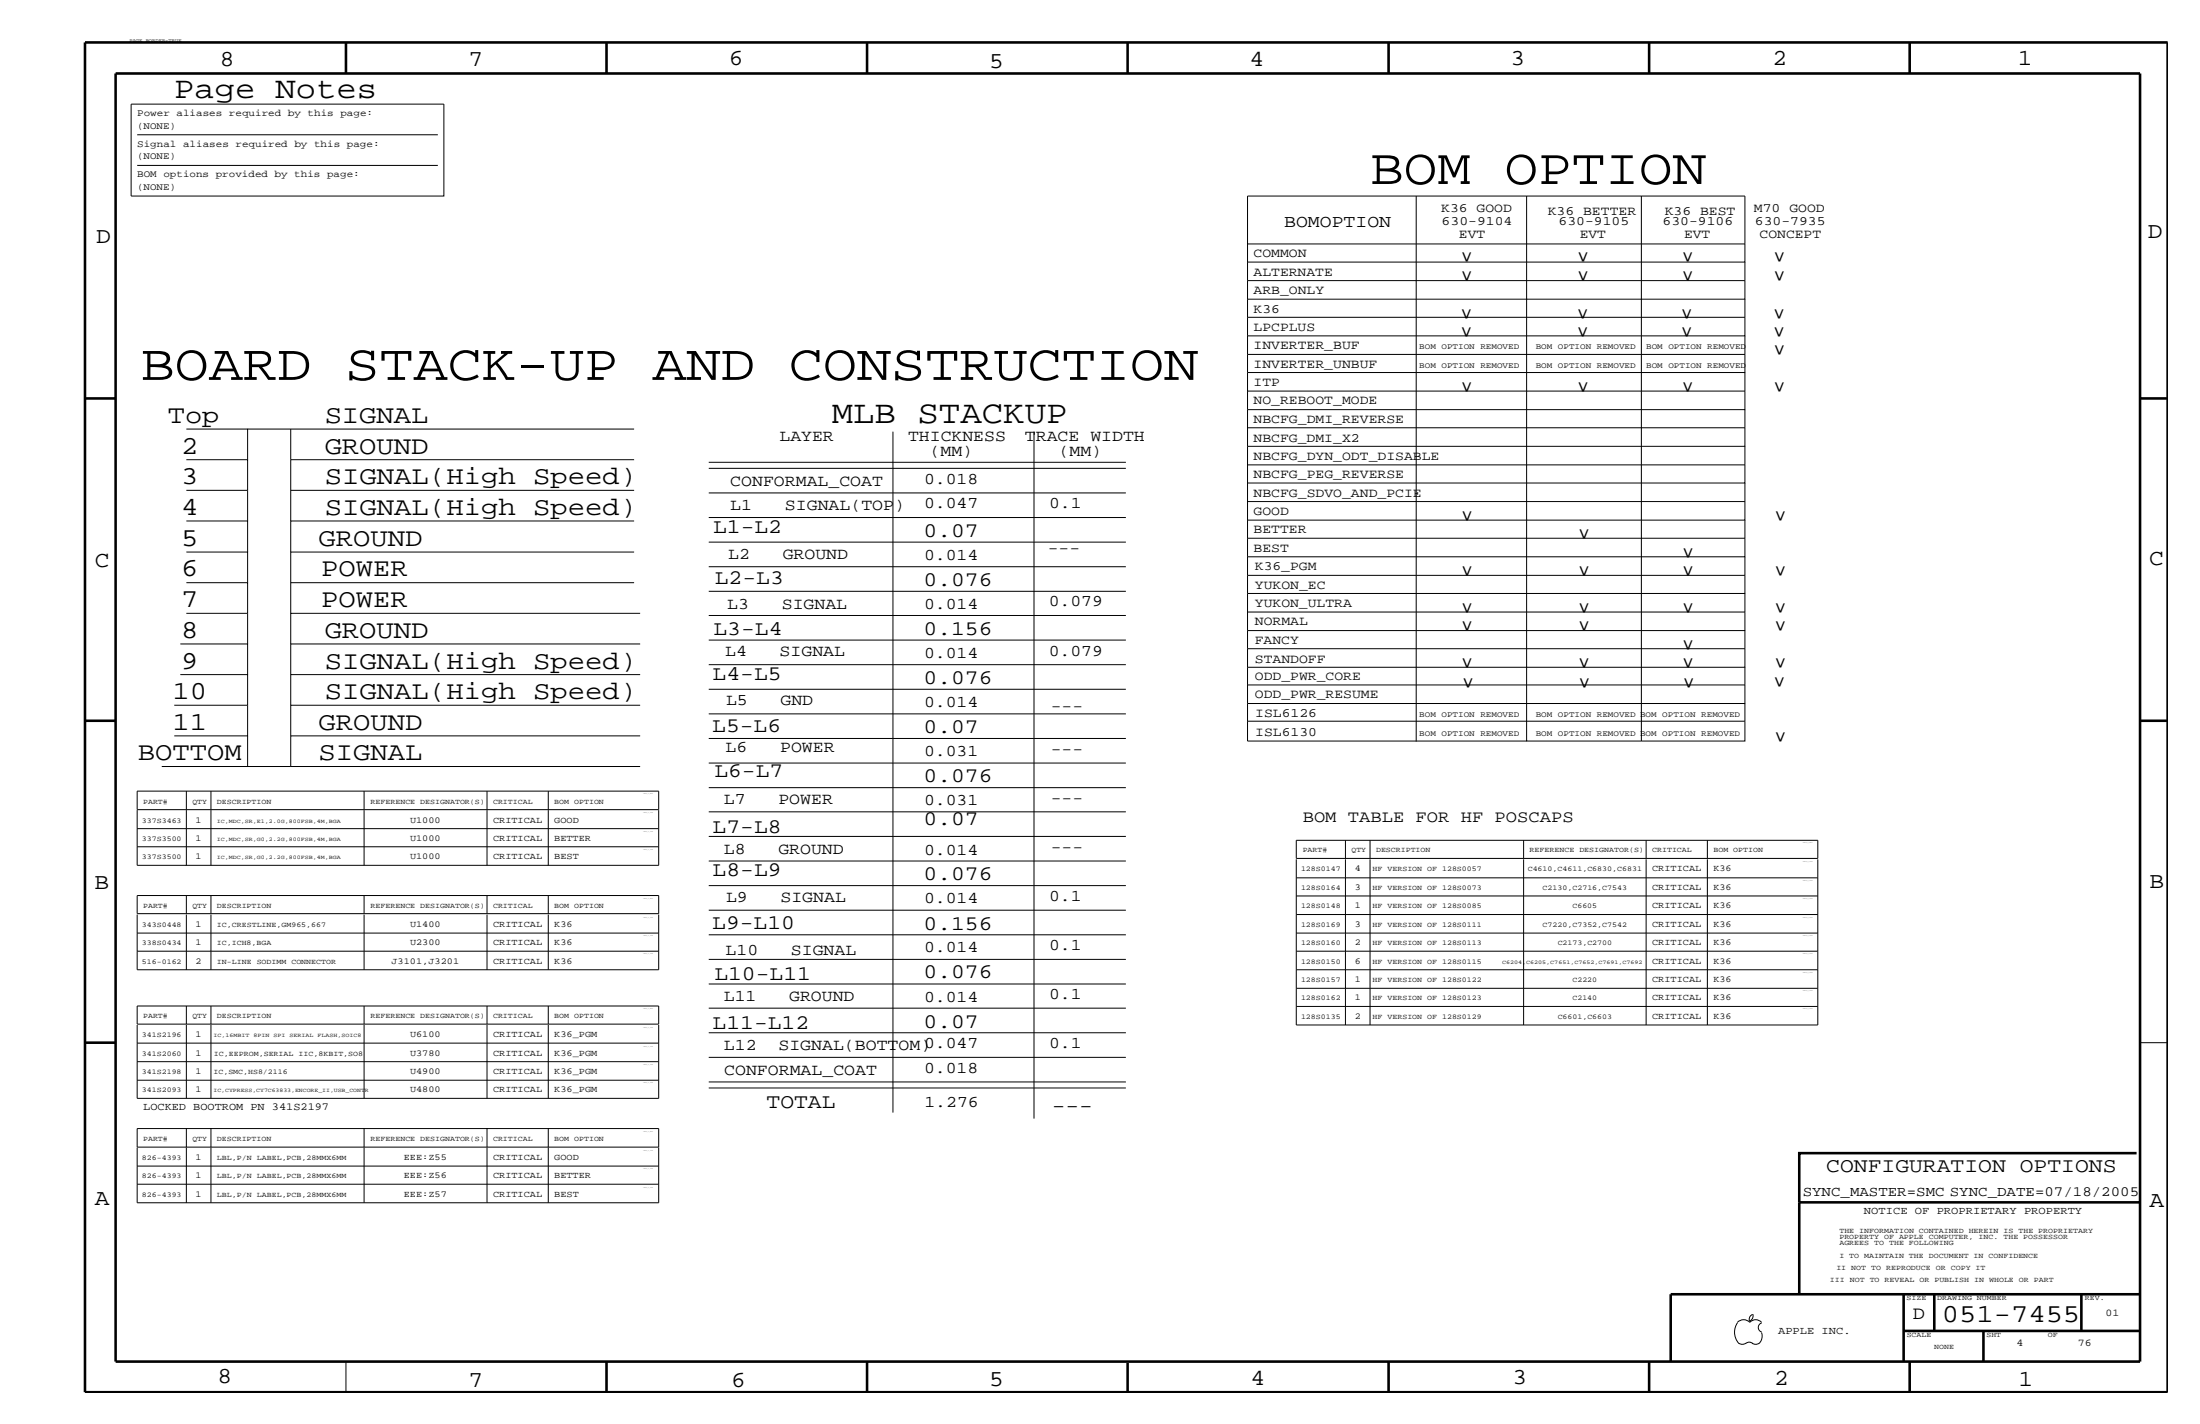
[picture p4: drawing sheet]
<svg xmlns="http://www.w3.org/2000/svg" width="432mm" height="279mm" viewBox="0 0 432 279" stroke-linecap="round" stroke-linejoin="round" font-family="sans-serif">
<g fill="none" stroke="#000" stroke-width=".2">
<path d="M25.7 20.4h61.4v18.1h-61.4zM26.9 26.4h59M26.9 32.5h59M244.9 38.5h97.6v9.4h-97.6zM278 38.5v107M299.6 38.5v106.9h22.6M322.2 38.5v106.9M244.9 47.9v25.2M244.9 55.1h97.6M342.5 47.9v3.5h-97.6M342.5 55.1v3.6h-97.6M342.5 51.4v3.7"/>
<path d="M342.5 58.7v3.6M244.9 73.1v3.6h97.6M244.9 76.7v3.7M244.9 62.3h97.6M244.9 69.5h97.6M342.5 62.3v3.6h-97.6M342.5 69.5v3.6h-97.6M342.5 76.7v3.7h-97.6M342.5 65.9v3.6M342.5 73.1v3.6M36.6 90.2h12v6M36.6 84.2h12v6"/>
<path d="M36.6 96.2h12M48.6 96.2v6M48.6 84.2h75.9M57.1 96.2h67.4M57.1 84.2v18M57.1 90.2h67.4M139.1 91.9h81.9M139.1 90.7h81.9M139.1 96.7h81.9M175.3 84.7v133.6M202.9 84.7v134.8M244.9 80.4v3.5h97.6"/>
<path d="M244.9 87.6v3.6h97.6M244.9 94.8v3.6h97.6M244.9 83.9v3.7M244.9 91.2v3.6M244.9 98.4v47h54.7M342.5 83.9v3.7h-97.6M342.5 91.2v3.6h-97.6M342.5 94.8v7.3h-97.6M342.5 80.4v3.5M342.5 87.6v3.6M36.6 114.3h12v6M36.6 108.3h12v6"/>
<path d="M36.6 102.2h12v6.1M124.5 114.3h-67.4v6M124.5 108.3h-67.4v6M124.5 102.2h-67.4v6.1M139.1 111.2h81.9M139.1 101.5h81.9M139.1 116h81.9M139.1 106.4h81.9M244.9 112.9h97.6M244.9 105.6h97.6M342.5 112.9v3.5h-97.6M342.5 105.6v3.6h-97.6"/>
<path d="M342.5 102.1v3.5M342.5 109.2v3.7M342.5 116.4v3.7M34.2 138.4h14.4M35.4 132.4h13.2v6M35.4 126.4h13.2v6M36.6 120.3h12M48.6 138.4v6h-14.4M48.6 120.3v6.1M125.6 138.4h-68.5v6M125.6 132.4h-68.5v6M125.6 126.4h-68.5v6"/>
<path d="M125.6 120.3h-68.5v6.1M139.1 125.6h81.9M139.1 120.8h81.9M139.1 130.4h81.9M139.1 135.2h81.9M244.9 134.4h97.6M244.9 127.3h97.6M244.9 120.1h97.6M342.5 134.4v3.6h-97.6M342.5 127.3v3.6h-97.6M342.5 120.1v3.6h-97.6M342.5 123.7v3.6"/>
<path d="M342.5 130.9v3.5M342.5 138v3.5M26.9 155.2h102.4v3.7h-102.4zM26.9 158.9v10.9h102.4v-10.9M36.6 155.2v3.7M36.6 158.9v10.9M41.4 155.2v3.7M41.4 158.9v10.9M48.6 144.4v6h-16.8M48.6 150.4h8.5M71.5 155.2v3.7M71.5 158.9v10.9"/>
<path d="M95.6 155.2v3.7M95.6 158.9v10.9M107.6 155.2v3.7M107.6 158.9v10.9M125.6 144.4h-68.5v6h68.5M139.1 159.3h81.9M139.1 140.1h81.9M139.1 144.9h81.9M139.1 149.7h81.9M139.1 154.5h81.9M244.9 141.5h97.6M342.5 141.5v3.9h-20.3"/>
<path d="M26.9 175.7h102.4v3.6h-102.4zM26.9 179.4v10.9h102.4v-10.9M26.9 162.6h102.4M26.9 166.1h102.4M36.6 175.7v3.6M36.6 179.4v10.9M41.4 175.7v3.6M41.4 179.4v10.9M71.5 175.7v3.6M71.5 179.4v10.9M95.6 175.7v3.6M95.6 179.4v10.9"/>
<path d="M107.6 175.7v3.6M107.6 179.4v10.9M139.1 173.8h81.9M139.1 178.6h81.9M139.1 168.9h81.9M139.1 164.1h81.9M254.4 179.4h102.4M254.4 164.9h102.4v3.5h-102.4zM254.4 168.6v32.5h102.4v-32.5M254.4 175.8h102.4M254.4 172.2h102.4M264.1 164.9v3.5"/>
<path d="M264.1 168.6v32.5M268.9 164.9v3.5M268.9 168.6v32.5M299 164.9v3.5M299 168.6v32.5M323.1 164.9v3.5M323.1 168.6v32.5M335.1 164.9v3.5M335.1 168.6v32.5M26.9 183.1h102.4M26.9 186.6h102.4M26.9 197.4h102.4v3.5h-102.4z"/>
<path d="M36.6 197.4v3.5M41.4 197.4v3.5M71.5 197.4v3.5M95.6 197.4v3.5M107.6 197.4v3.5M139.1 183.4h81.9M139.1 188.2h81.9M139.1 193.1h81.9M139.1 197.8h81.9M254.4 183.1h102.4M254.4 186.6h102.4M254.4 190.3h102.4"/>
<path d="M254.4 193.9h102.4M254.4 197.5h102.4M26.9 201.1v14.4h102.4v-14.4M26.9 208.3h102.4M26.9 204.7h102.4M26.9 211.9h102.4M36.6 201.1v14.4M41.4 201.1v14.4M71.5 201.1v14.4M95.6 201.1v14.4M107.6 201.1v14.4M139.1 202.6h81.9"/>
<path d="M139.1 213.5h81.9M139.1 212.3h81.9M139.1 207.5h81.9M420 204.6h5.5M26.9 225.2v10.8h102.4v-10.8M26.9 221.4h102.4v3.7h-102.4zM26.9 232.4h102.4M26.9 228.8h102.4M36.6 221.4v3.7M36.6 225.2v10.8M41.4 221.4v3.7M41.4 225.2v10.8"/>
<path d="M71.5 221.4v3.7M71.5 225.2v10.8M95.6 221.4v3.7M95.6 225.2v10.8M107.6 221.4v3.7M107.6 225.2v10.8M341 259.5a1.69 1.69 0 0 1 2.4 0 1.55 1.55 0 0 1 2.4 0M341 259.5a3.3 3.3 0 0 0 .3 4.1M344 257.9a1.02 1.02 0 0 0-.6 1.4M344 257.9l.1 .3a1.17 1.17 0 0 1-.7 1M345.8 259.6a.93 .93 0 0 0-.7 .9 .93 .93 0 0 0 .7 .9M67.9 267.2v6"/>
<path d="M341.3 263.5l.7 .3 .7-.3M342.6 263.6l.7-.3 .7 .3M343.9 263.5l.7 .3 .7-.3M345.7 261.5l.2 .7a2.03 2.03 0 0 1-.6 1.4"/>
</g>
<g fill="none" stroke="#000" stroke-width=".51">
<path d="M16.7 8.3h408.8v264.9h-408.8zM22.7 14.4h397.3v252.8h-397.3zM67.9 8.3v6.1M119 8.3v6.1M170.2 8.3v6.1M221.3 8.3v6.1M272.5 8.3v6.1M323.7 8.3v6.1M374.8 8.3v6.1M16.7 78.2h6M420 78.2h5.5M16.7 141.4h6"/>
<path d="M420 141.4h5.5M16.7 204.6h6M353.1 235.9h66.9M353.1 235.9v18M419.4 226.3h-66.3v9.6M373.6 253.9v13.3M379.6 253.9v7.2M408.5 253.9v7.2M420 253.9h-92.1v13.3M119 267.2v6M170.2 267.2v6M221.3 267.4v5.8"/>
<path d="M272.5 267.2v6M323.7 267.2v6M373.6 261.1h46.4M374.8 267.2v6M389.3 261.1v6.1"/>
</g>
<text font-size="10.1" x="27.6" y="74.5">BOARD STACK-UP AND CONSTRUCTION</text>
<text font-size="10" x="268.9" y="36.1">BOM OPTION</text>
<text font-size="6.3" x="163.2" y="82.9">MLB STACKUP</text>
<text font-size="6" x="34.2" y="19.2">Page Notes</text>
<g font-size="5.1">
<text x="32.9" y="83">Top</text>
<text x="63.7" y="83">SIGNAL</text>
<text x="35.6" y="89">2</text>
<text x="63.7" y="89">GROUND</text>
<text x="35.6" y="95">3</text>
<text x="63.8" y="95">SIGNAL(High Speed)</text>
<text x="35.6" y="101">4</text>
<text x="63.8" y="101">SIGNAL(High Speed)</text>
<text x="35.6" y="107">5</text>
<text x="62.5" y="107">GROUND</text>
<text x="35.6" y="113.1">6</text>
<text x="63" y="113.1">POWER</text>
<text x="35.6" y="119.2">7</text>
<text x="63" y="119.2">POWER</text>
<text x="35.6" y="125.2">8</text>
<text x="63.7" y="125.2">GROUND</text>
<text x="35.6" y="131.2">9</text>
<text x="63.8" y="131.2">SIGNAL(High Speed)</text>
<text x="33.9" y="137.2">10</text>
<text x="63.8" y="137.2">SIGNAL(High Speed)</text>
<text x="33.9" y="143.2">11</text>
<text x="62.5" y="143.2">GROUND</text>
<text x="27.1" y="149.2">BOTTOM</text>
<text x="62.5" y="149.2">SIGNAL</text>
<text x="381.1" y="259.4">051-7455</text>
</g>
<g font-size="4.5">
<text x="43.2" y="12.9">8</text>
<text x="91.9" y="12.9">7</text>
<text x="143.1" y="12.8">6</text>
<text x="194.1" y="13.3">5</text>
<text x="245.3" y="12.9">4</text>
<text x="296.5" y="12.8">3</text>
<text x="347.9" y="12.7">2</text>
<text x="396.1" y="12.7">1</text>
<text x="18.9" y="47.7">D</text>
<text x="421.6" y="46.7">D</text>
<text x="18.6" y="111.2">C</text>
<text x="421.8" y="110.9">C</text>
<text x="18.5" y="174.4">B</text>
<text x="421.9" y="174.3">B</text>
<text x="18.6" y="236.3">A</text>
<text x="421.9" y="236.8">A</text>
<text x="42.7" y="271.3">8</text>
<text x="91.9" y="272.1">7</text>
<text x="143.5" y="272.1">6</text>
<text x="194.1" y="271.9">5</text>
<text x="245.4" y="271.7">4</text>
<text x="296.8" y="271.6">3</text>
<text x="348.2" y="271.7">2</text>
<text x="396.2" y="272">1</text>
</g>
<g font-size="4.1">
<text x="286.9" y="49.1" transform="rotate(90 286.9 49.1)">&gt;</text>
<text x="286.9" y="52.7" transform="rotate(90 286.9 52.7)">&gt;</text>
<text x="309.7" y="49.1" transform="rotate(90 309.7 49.1)">&gt;</text>
<text x="309.7" y="52.7" transform="rotate(90 309.7 52.7)">&gt;</text>
<text x="330.2" y="49.1" transform="rotate(90 330.2 49.1)">&gt;</text>
<text x="330.2" y="52.7" transform="rotate(90 330.2 52.7)">&gt;</text>
<text x="348.2" y="49.1" transform="rotate(90 348.2 49.1)">&gt; &gt;</text>
<text x="286.8" y="60.1" transform="rotate(90 286.8 60.1)">&gt;</text>
<text x="286.8" y="63.7" transform="rotate(90 286.8 63.7)">&gt;</text>
<text x="309.6" y="60.1" transform="rotate(90 309.6 60.1)">&gt;</text>
<text x="309.6" y="63.7" transform="rotate(90 309.6 63.7)">&gt;</text>
<text x="330" y="60.1" transform="rotate(90 330 60.1)">&gt;</text>
<text x="330" y="63.7" transform="rotate(90 330 63.7)">&gt;</text>
<text x="348.1" y="60.1" transform="rotate(90 348.1 60.1)">&gt; &gt; &gt;</text>
<text x="286.9" y="74.5" transform="rotate(90 286.9 74.5)">&gt;</text>
<text x="309.7" y="74.5" transform="rotate(90 309.7 74.5)">&gt;</text>
<text x="330.2" y="74.5" transform="rotate(90 330.2 74.5)">&gt;</text>
<text x="348.2" y="74.5" transform="rotate(90 348.2 74.5)">&gt;</text>
<text x="286.9" y="99.9" transform="rotate(90 286.9 99.9)">&gt;</text>
<text x="348.4" y="99.9" transform="rotate(90 348.4 99.9)">&gt;</text>
<text x="140" y="104.6">L1-L2</text>
<text x="181.3" y="105.4">0.07</text>
<text x="309.9" y="103.5" transform="rotate(90 309.9 103.5)">&gt;</text>
<text x="330.3" y="107" transform="rotate(90 330.3 107)">&gt;</text>
<text x="286.9" y="110.7" transform="rotate(90 286.9 110.7)">&gt;</text>
<text x="309.9" y="110.7" transform="rotate(90 309.9 110.7)">&gt;</text>
<text x="330.3" y="110.7" transform="rotate(90 330.3 110.7)">&gt;</text>
<text x="348.4" y="110.7" transform="rotate(90 348.4 110.7)">&gt;</text>
<text x="140.3" y="114.6">L2-L3</text>
<text x="181.3" y="114.9">0.076</text>
<text x="286.9" y="117.9" transform="rotate(90 286.9 117.9)">&gt;</text>
<text x="309.9" y="117.9" transform="rotate(90 309.9 117.9)">&gt;</text>
<text x="330.3" y="117.9" transform="rotate(90 330.3 117.9)">&gt;</text>
<text x="348.4" y="117.9" transform="rotate(90 348.4 117.9)">&gt; &gt;</text>
<text x="140" y="124.7">L3-L4</text>
<text x="181.3" y="124.6">0.156</text>
<text x="286.9" y="121.5" transform="rotate(90 286.9 121.5)">&gt;</text>
<text x="309.9" y="121.5" transform="rotate(90 309.9 121.5)">&gt;</text>
<text x="330.3" y="125.2" transform="rotate(90 330.3 125.2)">&gt;</text>
<text x="286.9" y="128.7" transform="rotate(90 286.9 128.7)">&gt;</text>
<text x="309.9" y="128.7" transform="rotate(90 309.9 128.7)">&gt;</text>
<text x="330.3" y="128.7" transform="rotate(90 330.3 128.7)">&gt;</text>
<text x="348.4" y="128.7" transform="rotate(90 348.4 128.7)">&gt; &gt;</text>
<text x="139.9" y="133.4">L4-L5</text>
<text x="181.3" y="134.2">0.076</text>
<text x="287.1" y="132.6" transform="rotate(90 287.1 132.6)">&gt;</text>
<text x="310" y="132.6" transform="rotate(90 310 132.6)">&gt;</text>
<text x="330.5" y="132.6" transform="rotate(90 330.5 132.6)">&gt;</text>
<text x="139.8" y="143.7">L5-L6</text>
<text x="181.3" y="143.9">0.07</text>
<text x="348.4" y="143.2" transform="rotate(90 348.4 143.2)">&gt;</text>
<text x="140.2" y="152.4">L6-L7</text>
<text x="181.3" y="153.4">0.076</text>
<text x="181.3" y="161.9">0.07</text>
<text x="139.9" y="163.4">L7-L8</text>
<text x="139.9" y="171.9">L8-L9</text>
<text x="181.3" y="172.7">0.076</text>
<text x="139.8" y="182.2">L9-L10</text>
<text x="181.3" y="182.4">0.156</text>
<text x="181.3" y="192">0.076</text>
<text x="140.2" y="192.2">L10-L11</text>
<text x="139.9" y="201.9">L11-L12</text>
<text x="181.3" y="201.6">0.07</text>
<text x="150.5" y="217.5">TOTAL</text>
<text x="206.4" y="218.1">---</text>
<text x="358.4" y="229.9">CONFIGURATION OPTIONS</text>
</g>
<text font-size="3.6" x="375.4" y="258.8">D</text>
<text font-size="3.5" x="252.1" y="44.5">BOMOPTION</text>
<text font-size="3.3" x="255.7" y="161.2">BOM TABLE FOR HF POSCAPS</text>
<g font-size="3.2">
<text x="153" y="86.5">LAYER</text>
<text x="178.2" y="86.5">THICKNESS</text>
<text x="182.5" y="89.5">(MM)</text>
<text x="201.2" y="86.5">TRACE WIDTH</text>
<text x="207.8" y="89.5">(MM)</text>
<text x="143.3" y="95.3">CONFORMAL_COAT</text>
<text x="181.4" y="94.9">0.018</text>
<text x="143.3" y="100.1">L1</text>
<text x="154.1" y="100.1">SIGNAL(TOP)</text>
<text x="181.4" y="99.8">0.047</text>
<text x="205.9" y="99.8">0.1</text>
<text x="142.9" y="109.8">L2</text>
<text x="153.6" y="109.8">GROUND</text>
<text x="181.4" y="109.8">0.014</text>
<text x="205.7" y="108.6">---</text>
<text x="142.7" y="119.6">L3</text>
<text x="153.4" y="119.6">SIGNAL</text>
<text x="181.4" y="119.5">0.014</text>
<text x="205.8" y="119">0.079</text>
<text x="142.3" y="128.6">L4</text>
<text x="153" y="128.6">SIGNAL</text>
<text x="181.4" y="129.1">0.014</text>
<text x="205.8" y="128.6">0.079</text>
<text x="142.5" y="138.4">L5</text>
<text x="153.2" y="138.4">GND</text>
<text x="181.4" y="138.7">0.014</text>
<text x="206.2" y="139.5">---</text>
<text x="142.4" y="147.6">L6</text>
<text x="153.1" y="147.6">POWER</text>
<text x="181.4" y="148.4">0.031</text>
<text x="206.2" y="147.9">---</text>
<text x="142.1" y="157.8">L7</text>
<text x="152.8" y="157.8">POWER</text>
<text x="181.4" y="158">0.031</text>
<text x="206.2" y="157.5">---</text>
<text x="142.1" y="167.5">L8</text>
<text x="152.8" y="167.5">GROUND</text>
<text x="181.4" y="167.7">0.014</text>
<text x="206.2" y="167.2">---</text>
<text x="142.5" y="176.9">L9</text>
<text x="153.2" y="176.9">SIGNAL</text>
<text x="181.4" y="177.2">0.014</text>
<text x="205.9" y="176.8">0.1</text>
<text x="142.4" y="187.3">L10</text>
<text x="155.2" y="187.3">SIGNAL</text>
<text x="181.4" y="186.9">0.014</text>
<text x="205.9" y="186.4">0.1</text>
<text x="142.1" y="196.4">L11</text>
<text x="154.9" y="196.4">GROUND</text>
<text x="181.4" y="196.5">0.014</text>
<text x="205.9" y="196">0.1</text>
<text x="142.1" y="206">L12</text>
<text x="152.8" y="206">SIGNAL(BOTTOM)0.047</text>
<text x="205.9" y="205.7">0.1</text>
<text x="142.2" y="210.8">CONFORMAL_COAT</text>
<text x="181.4" y="210.5">0.018</text>
<text x="181.4" y="217.3">1.276</text>
</g>
<text font-size="2.8" x="353.8" y="234.7">SYNC_MASTER=SMC SYNC_DATE=07/18/2005</text>
<g font-size="2.5">
<text x="282.9" y="41.7">K36 GOOD</text>
<text x="344.3" y="41.7">M70 GOOD</text>
<text x="283" y="44.2">630-9104</text>
<text x="286.3" y="46.8">EVT</text>
<text x="303.8" y="42.1">K36 BETTER</text>
<text x="305.9" y="44.2">630-9105</text>
<text x="310" y="46.7">EVT</text>
<text x="326.3" y="44.2">630-9106</text>
<text x="326.7" y="42.1">K36 BEST</text>
<text x="330.5" y="46.7">EVT</text>
<text x="344.4" y="44.2">630-7935</text>
<text x="345.4" y="46.8">CONCEPT</text>
<text x="246" y="50.5">COMMON</text>
<text x="246" y="57.7">ARB_ONLY</text>
<text x="246" y="54.1">ALTERNATE</text>
<text x="246" y="65">LPCPLUS</text>
<text x="246" y="61.3">K36</text>
<text x="246" y="68.5">INVERTER_BUF</text>
<text x="246" y="72.2">INVERTER_UNBUF</text>
<text x="246" y="75.8">ITP</text>
<text x="246" y="83">NBCFG_DMI_REVERSE</text>
<text x="246" y="79.4">NO_REBOOT_MODE</text>
<text x="246" y="86.6">NBCFG_DMI_X2</text>
<text x="246" y="93.8">NBCFG_PEG_REVERSE</text>
<text x="246" y="90.2">NBCFG_DYN_ODT_DISABLE</text>
<text x="246" y="97.5">NBCFG_SDVO_AND_PCIE</text>
<text x="246" y="101">GOOD</text>
<text x="246" y="104.7">BETTER</text>
<text x="246" y="108.3">BEST</text>
<text x="246.3" y="111.9">K36_PGM</text>
<text x="246.3" y="119.2">YUKON_ULTRA</text>
<text x="246.3" y="115.5">YUKON_EC</text>
<text x="246.3" y="122.7">NORMAL</text>
<text x="246.3" y="130">STANDOFF</text>
<text x="246.3" y="126.4">FANCY</text>
<text x="246.3" y="137">ODD_PWR_RESUME</text>
<text x="246.3" y="133.5">ODD_PWR_CORE</text>
<text x="246.4" y="140.7">ISL6126</text>
<text x="246.4" y="144.4">ISL6130</text>
</g>
<g font-size="2.1">
<text x="28.1" y="217.8">LOCKED BOOTROM PN 341S2197</text>
<text x="365.8" y="238.3">NOTICE OF PROPRIETARY PROPERTY</text>
<text x="349" y="261.7">APPLE INC.</text>
</g>
<g font-size="2">
<text x="413.3" y="258.2">01</text>
<text x="395.8" y="264.2">4</text>
<text x="407.8" y="264.2">76</text>
</g>
<g font-size="1.9">
<text x="26.9" y="22.8">Power aliases required by this page:</text>
<text x="26.9" y="28.8">Signal aliases required by this page:</text>
<text x="26.9" y="25.3">(NONE)</text>
<text x="26.9" y="31.3">(NONE)</text>
<text x="26.9" y="34.8">BOM options provided by this page:</text>
<text x="26.9" y="37.3">(NONE)</text>
</g>
<g font-size="1.8">
<text x="38.4" y="161.4">1</text>
<text x="80.5" y="161.4">U1000</text>
<text x="96.8" y="161.4">CRITICAL</text>
<text x="108.8" y="161.4">GOOD</text>
<text x="38.4" y="165">1</text>
<text x="80.5" y="165">U1000</text>
<text x="96.8" y="165">CRITICAL</text>
<text x="108.8" y="165">BETTER</text>
<text x="38.4" y="168.6">1</text>
<text x="80.5" y="168.6">U1000</text>
<text x="96.8" y="168.6">CRITICAL</text>
<text x="108.8" y="168.6">BEST</text>
<text x="265.9" y="171">4</text>
<text x="324.3" y="171">CRITICAL</text>
<text x="336.3" y="171">K36</text>
<text x="265.9" y="174.6">3</text>
<text x="265.9" y="178.3">1</text>
<text x="324.3" y="178.3">CRITICAL</text>
<text x="324.3" y="174.6">CRITICAL</text>
<text x="336.3" y="178.3">K36</text>
<text x="336.3" y="174.6">K36</text>
<text x="38.4" y="185.4">1</text>
<text x="38.4" y="181.8">1</text>
<text x="80.5" y="185.4">U2300</text>
<text x="80.5" y="181.8">U1400</text>
<text x="96.8" y="181.8">CRITICAL</text>
<text x="96.8" y="185.4">CRITICAL</text>
<text x="108.8" y="185.4">K36</text>
<text x="108.8" y="181.8">K36</text>
<text x="265.9" y="185.4">2</text>
<text x="265.9" y="181.8">3</text>
<text x="324.3" y="181.8">CRITICAL</text>
<text x="324.3" y="185.4">CRITICAL</text>
<text x="336.3" y="181.8">K36</text>
<text x="336.3" y="185.4">K36</text>
<text x="38.4" y="189.1">2</text>
<text x="76.8" y="189.1">J3101,J3201</text>
<text x="96.8" y="189.1">CRITICAL</text>
<text x="108.8" y="189.1">K36</text>
<text x="265.9" y="189.1">6</text>
<text x="324.3" y="189.1">CRITICAL</text>
<text x="336.3" y="189.1">K36</text>
<text x="265.9" y="192.6">1</text>
<text x="265.9" y="196.3">1</text>
<text x="324.3" y="192.6">CRITICAL</text>
<text x="324.3" y="196.3">CRITICAL</text>
<text x="336.3" y="192.6">K36</text>
<text x="336.3" y="196.3">K36</text>
<text x="38.4" y="203.5">1</text>
<text x="80.5" y="203.5">U6100</text>
<text x="96.8" y="203.5">CRITICAL</text>
<text x="108.8" y="203.5">K36_PGM</text>
<text x="265.9" y="199.9">2</text>
<text x="324.3" y="199.9">CRITICAL</text>
<text x="336.3" y="199.9">K36</text>
<text x="38.4" y="207.1">1</text>
<text x="80.5" y="207.1">U3780</text>
<text x="96.8" y="207.1">CRITICAL</text>
<text x="108.8" y="207.1">K36_PGM</text>
<text x="38.4" y="214.3">1</text>
<text x="38.4" y="210.8">1</text>
<text x="80.5" y="214.3">U4800</text>
<text x="80.5" y="210.8">U4900</text>
<text x="96.8" y="210.8">CRITICAL</text>
<text x="96.8" y="214.3">CRITICAL</text>
<text x="108.8" y="214.3">K36_PGM</text>
<text x="108.8" y="210.8">K36_PGM</text>
<text x="38.4" y="227.6">1</text>
<text x="79.2" y="227.6">EEE:Z55</text>
<text x="96.8" y="227.6">CRITICAL</text>
<text x="108.8" y="227.6">GOOD</text>
<text x="38.4" y="231.2">1</text>
<text x="79.2" y="231.2">EEE:Z56</text>
<text x="96.8" y="231.2">CRITICAL</text>
<text x="108.8" y="231.2">BETTER</text>
<text x="38.4" y="234.8">1</text>
<text x="79.2" y="234.8">EEE:Z57</text>
<text x="96.8" y="234.8">CRITICAL</text>
<text x="108.8" y="234.8">BEST</text>
</g>
<g font-size="1.6">
<text x="278.6" y="68.5">BOM OPTION REMOVED</text>
<text x="301.4" y="68.5">BOM OPTION REMOVED</text>
<text x="323.1" y="68.5">BOM OPTION REMOVED</text>
<text x="278.6" y="72.2">BOM OPTION REMOVED</text>
<text x="301.4" y="72.2">BOM OPTION REMOVED</text>
<text x="323.1" y="72.2">BOM OPTION REMOVED</text>
<text x="278.6" y="140.7">BOM OPTION REMOVED</text>
<text x="301.4" y="140.7">BOM OPTION REMOVED BOM OPTION REMOVED</text>
<text x="278.6" y="144.4">BOM OPTION REMOVED</text>
<text x="301.4" y="144.4">BOM OPTION REMOVED BOM OPTION REMOVED</text>
</g>
<g font-size="1.4">
<text x="27.9" y="161.4">337S3463</text>
<text x="28.1" y="157.7">PART#</text>
<text x="37.8" y="157.7">QTY</text>
<text x="42.6" y="157.7">DESCRIPTION</text>
<text x="72.7" y="157.7">REFERENCE DESIGNATOR(S)</text>
<text x="96.8" y="157.7">CRITICAL</text>
<text x="108.8" y="157.7">BOM OPTION</text>
<text x="27.9" y="165">337S3500</text>
<text x="255.7" y="167.2">PART#</text>
<text x="265.3" y="167.2">QTY</text>
<text x="270.1" y="167.2">DESCRIPTION</text>
<text x="300.2" y="167.2">REFERENCE DESIGNATOR(S)</text>
<text x="324.3" y="167.2">CRITICAL</text>
<text x="336.3" y="167.2">BOM OPTION</text>
<text x="27.9" y="168.6">337S3500</text>
<text x="255.4" y="171">128S0147</text>
<text x="269.4" y="171">HF VERSION OF 128S0057</text>
<text x="299.8" y="171">C4610,C4611,C6830,C6831</text>
<text x="28.1" y="178.1">PART#</text>
<text x="37.8" y="178.1">QTY</text>
<text x="42.6" y="178.1">DESCRIPTION</text>
<text x="72.7" y="178.1">REFERENCE DESIGNATOR(S)</text>
<text x="96.8" y="178.1">CRITICAL</text>
<text x="108.8" y="178.1">BOM OPTION</text>
<text x="255.4" y="174.6">128S0164</text>
<text x="255.4" y="178.3">128S0148</text>
<text x="269.4" y="178.3">HF VERSION OF 128S0085</text>
<text x="269.4" y="174.6">HF VERSION OF 128S0073</text>
<text x="302.8" y="174.6">C2130,C2716,C7543</text>
<text x="308.7" y="178.3">C6605</text>
<text x="27.9" y="185.4">338S0434</text>
<text x="27.9" y="181.8">343S0448</text>
<text x="42.6" y="185.4">IC,ICH8,BGA</text>
<text x="42.6" y="181.8">IC,CRESTLINE,GM965,667</text>
<text x="255.4" y="185.4">128S0160</text>
<text x="255.4" y="181.8">128S0169</text>
<text x="269.4" y="181.8">HF VERSION OF 128S0111</text>
<text x="269.4" y="185.4">HF VERSION OF 128S0113</text>
<text x="302.8" y="181.8">C7220,C7352,C7542</text>
<text x="305.7" y="185.4">C2173,C2700</text>
<text x="27.9" y="189.1">516-0162</text>
<text x="42.6" y="189.1">IN-LINE SODIMM CONNECTOR</text>
<text x="255.4" y="189.1">128S0150</text>
<text x="269.4" y="189.1">HF VERSION OF 128S0115</text>
<text x="255.4" y="192.6">128S0157</text>
<text x="255.4" y="196.3">128S0162</text>
<text x="269.4" y="192.6">HF VERSION OF 128S0122</text>
<text x="269.4" y="196.3">HF VERSION OF 128S0123</text>
<text x="308.7" y="192.6">C2220</text>
<text x="308.7" y="196.3">C2140</text>
<text x="27.9" y="203.5">341S2196</text>
<text x="28.1" y="199.8">PART#</text>
<text x="37.8" y="199.8">QTY</text>
<text x="42.6" y="199.8">DESCRIPTION</text>
<text x="72.7" y="199.8">REFERENCE DESIGNATOR(S)</text>
<text x="96.8" y="199.8">CRITICAL</text>
<text x="108.8" y="199.8">BOM OPTION</text>
<text x="255.4" y="199.9">128S0135</text>
<text x="269.4" y="199.9">HF VERSION OF 128S0129</text>
<text x="305.7" y="199.9">C6601,C6603</text>
<text x="27.9" y="207.1">341S2060</text>
<text x="42" y="207.1">IC,EEPROM,SERIAL IIC,8KBIT,SO8</text>
<text x="27.9" y="214.3">341S2093</text>
<text x="27.9" y="210.8">341S2198</text>
<text x="41.9" y="210.8">IC,SMC,HS8/2116</text>
<text x="27.9" y="227.6">826-4393</text>
<text x="28.1" y="223.9">PART#</text>
<text x="37.8" y="223.9">QTY</text>
<text x="42.6" y="223.9">DESCRIPTION</text>
<text x="42.6" y="227.6">LBL,P/N LABEL,PCB,28MMX6MM</text>
<text x="72.7" y="223.9">REFERENCE DESIGNATOR(S)</text>
<text x="96.8" y="223.9">CRITICAL</text>
<text x="108.8" y="223.9">BOM OPTION</text>
<text x="27.9" y="231.2">826-4393</text>
<text x="42.6" y="231.2">LBL,P/N LABEL,PCB,28MMX6MM</text>
<text x="27.9" y="234.8">826-4393</text>
<text x="42.6" y="234.8">LBL,P/N LABEL,PCB,28MMX6MM</text>
<text x="361" y="241.9">THE INFORMATION CONTAINED HEREIN IS THE PROPRIETARY</text>
<text x="361" y="243.1">PROPERTY OF APPLE COMPUTER, INC. THE POSSESSOR</text>
<text x="361" y="244.3">AGREES TO THE FOLLOWING</text>
<text x="359.2" y="251.6">III NOT TO REVEAL OR PUBLISH IN WHOLE OR PART</text>
<text x="360.4" y="249.1">II NOT TO REPRODUCE OR COPY IT</text>
<text x="361" y="246.7">I TO MAINTAIN THE DOCUMENT IN CONFIDENCE</text>
<text x="374.2" y="255.1">SIZE</text>
<text x="380.2" y="255.1">DRAWING NUMBER</text>
<text x="409.2" y="255.1">REV.</text>
<text x="374.2" y="262.4">SCALE</text>
<text x="389.9" y="262.4">SHT</text>
<text x="401.9" y="262.4">OF</text>
<text x="379.6" y="264.8">NONE</text>
</g>
<g font-size="1.1">
<text x="42.6" y="161.4">IC,MDC,SR,E1,2.0G,800FSB,4M,BGA</text>
<text x="42.6" y="165">IC,MDC,SR,G0,2.2G,800FSB,4M,BGA</text>
<text x="42.6" y="168.6">IC,MDC,SR,G0,2.2G,800FSB,4M,BGA</text>
<text x="294.9" y="189.1">C6204,C6205,C7651,C7652,C7691,C7692</text>
<text x="41.9" y="203.5">IC,16MBIT</text>
<text x="49.8" y="203.5">8PIN</text>
<text x="53.7" y="203.5">SPI</text>
<text x="56.8" y="203.5">SERIAL</text>
<text x="62.3" y="203.5">FLASH,SOIC8</text>
<text x="41.9" y="214.3">IC,CYPRESS,CY7C63833,ENCORE_II,USB_CONTR</text>
</g>
<text font-size=".9" x="25.4" y="8.3">PAGE_BORDER=TRUE</text>
</svg>
